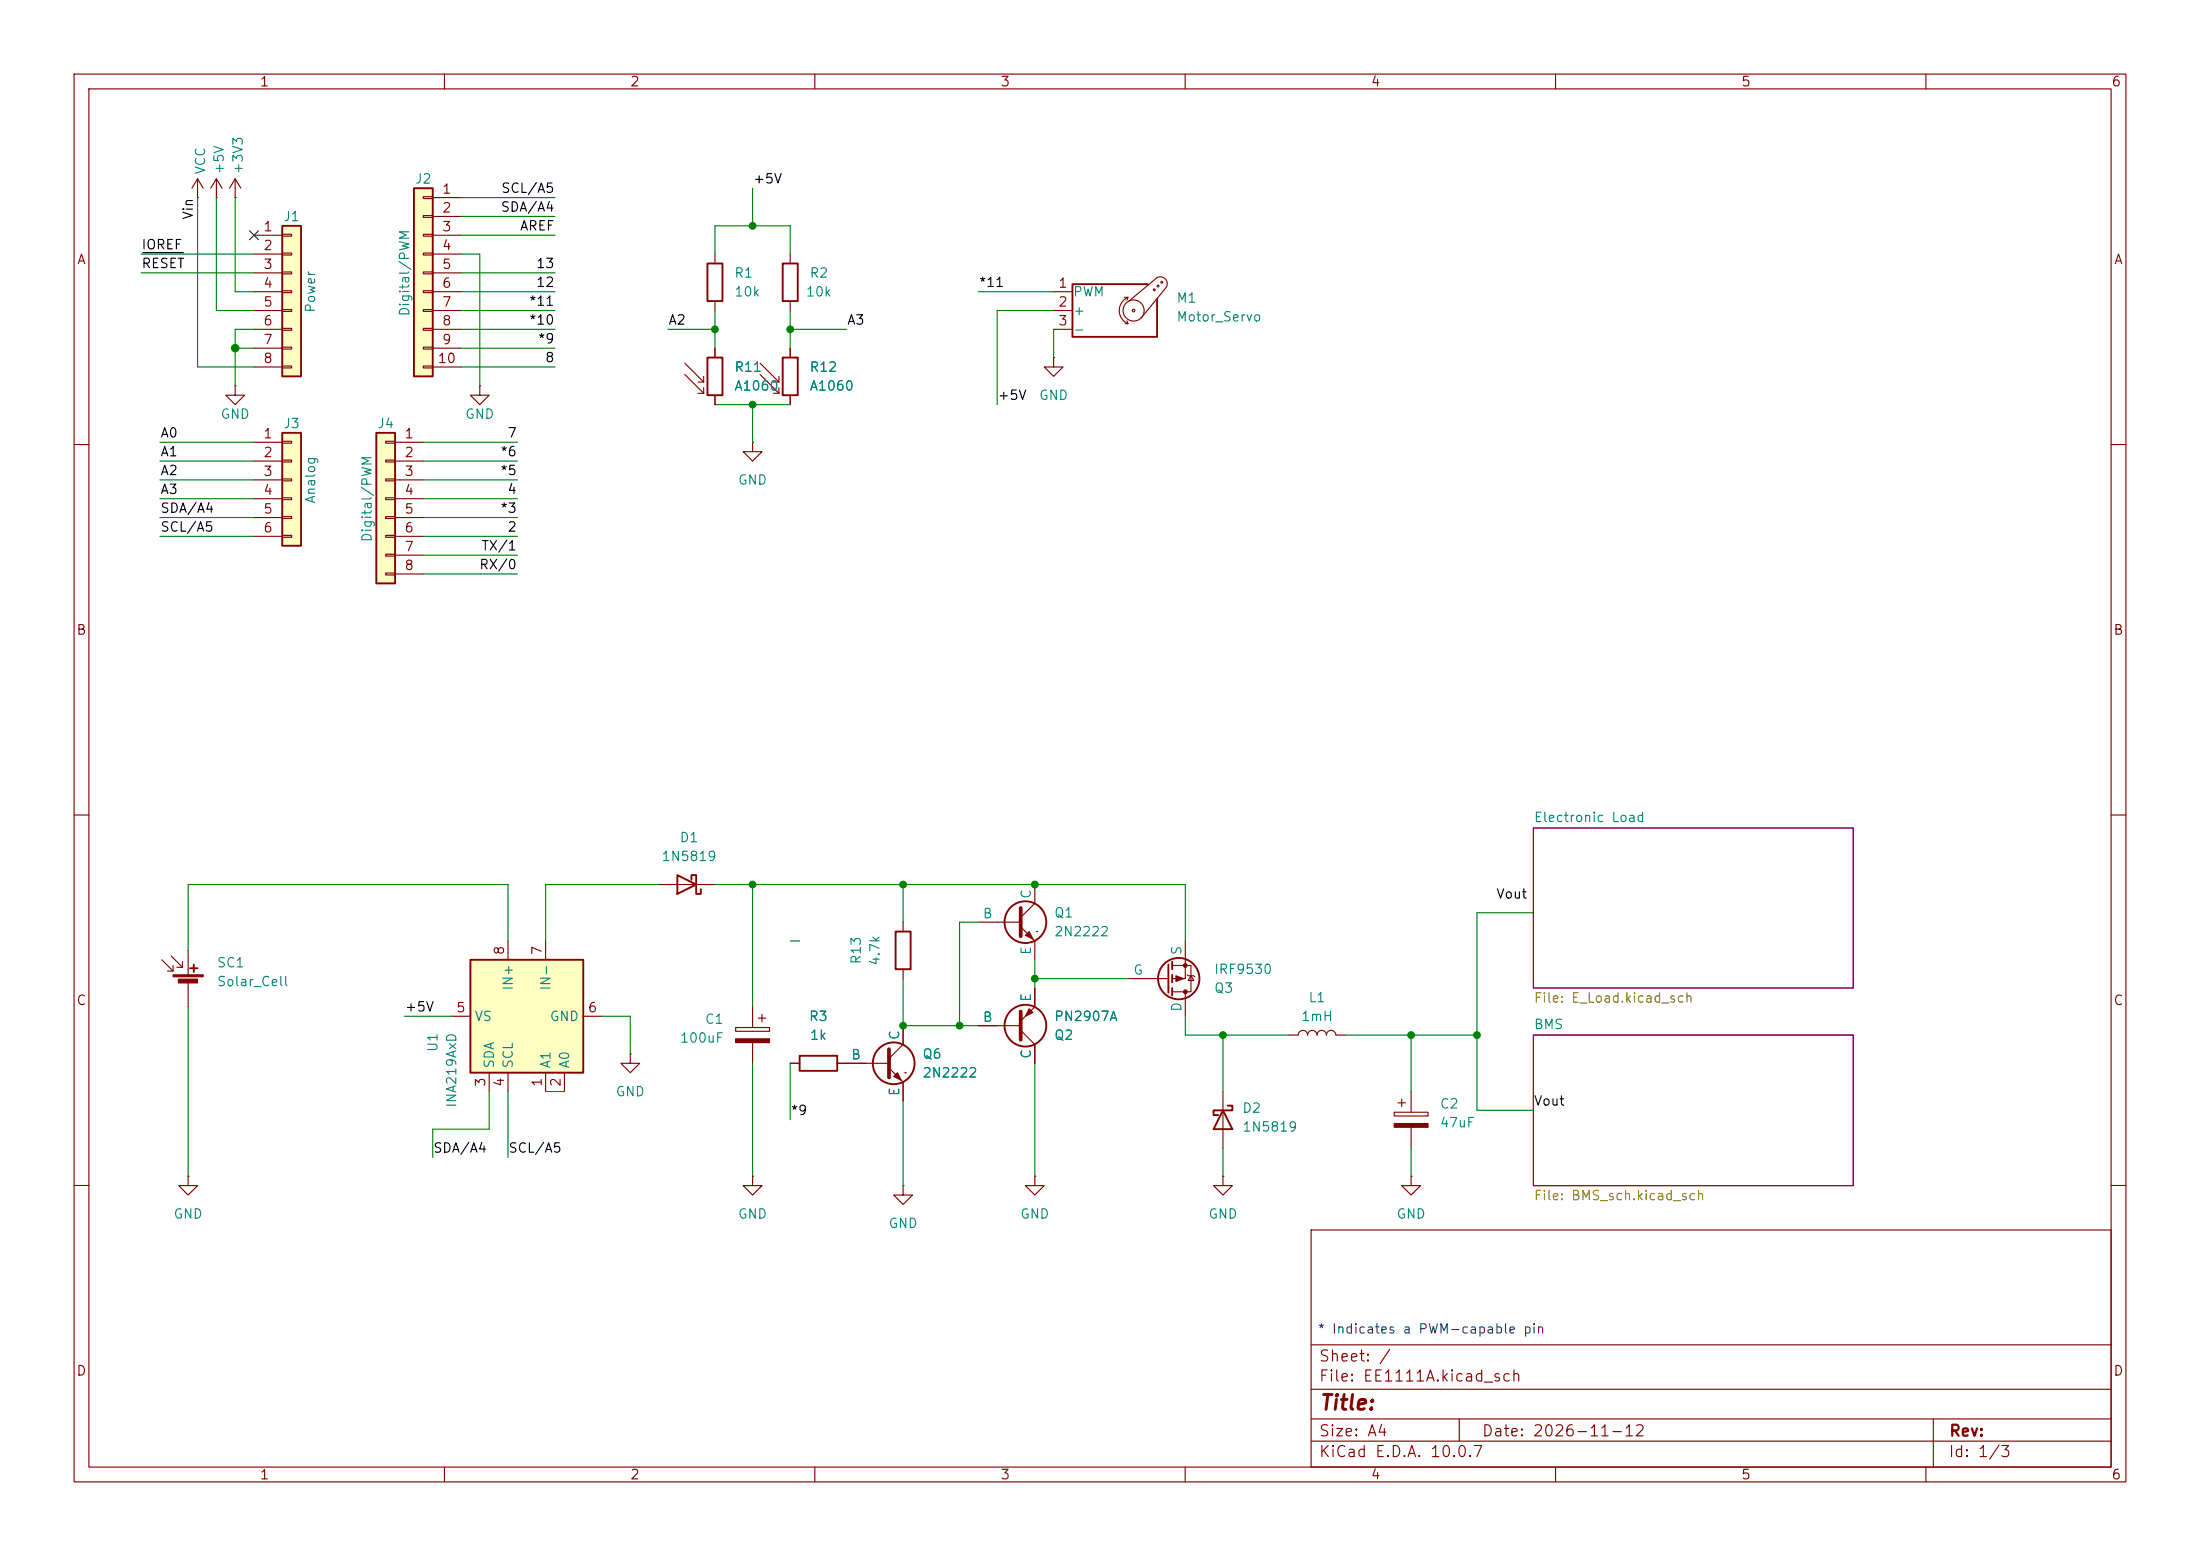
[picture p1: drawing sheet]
<svg xmlns="http://www.w3.org/2000/svg" width="297mm" height="210mm" viewBox="0 0 297 210" stroke-linecap="round" stroke-linejoin="round" font-family="sans-serif">
<g fill="none" stroke="#840000" stroke-width=".15">
<path d="M10 10h277v190h-277zM12 12h273v186h-273zM60 10v2M110 10v2M160 10v2M210 10v2M260 10v2M26.7 26.7h.1M26.7 24.1l-.8 1.3M26.7 24.1l.7 1.3M26.7 24.1v2.6M29.2 26.7h.1"/>
<path d="M29.2 24.1l-.8 1.3M29.2 24.1l.8 1.3M29.2 24.1v2.6M31.7 52.1v1.2h1.3l-1.3 1.3-1.2-1.3h1.2M31.7 52.1h.1M92.5 49l2.5 2.6M92.5 50.5l2.5 2.6M94.2 51.6h.8M94.2 53.1h.8M95 50.8v.8M95 52.3v.8M96.5 47v1.3"/>
<path d="M96.5 53.3v1.3M101.6 59.7v1.3h1.3l-1.3 1.2-1.3-1.2h1.3M101.6 59.7h.1M10 60h2M285 60h2M10 110h2M139.7 119.4v2.5l-1.9 1.9M285 110h2M21.8 129.5l1.6 1.6M23.1 129l1.5 1.6M23.4 130.3v.8h-.8M24.6 129.8v.8h-.7"/>
<path d="M25.4 128.3v3.3M25.4 132.6v3.3M99.3 138.7h4.6v.5h-4.6zM101.6 135.9v2.8M102.4 137.4h1M102.9 136.9v1M121.9 138.4v2.6l-1.9 1.9M121.9 124.5v1.2M121.9 130.8v1.3M132.1 124.5h5.7M132.1 138.4h5.7M137.8 125.1l1.9 1.9v2.5"/>
<path d="M137.8 139.1l1.9 1.9v2.5M139.7 133.4v2.5l-1.9 1.9M140 125.7h.1M152.4 132.1h5.3M158.2 130.3h2.6v3.6h-2.6M160 127v5.1h-1.8M160 133.9v3.3M160.3 131.6l.1 .1h.8l.1 .1M160.8 131.7l.4 .6h-.8zM25.4 158.8v1.2h1.3l-1.3 1.3-1.3-1.3h1.3M25.4 158.8h.1M85.1 142.2v1.3h1.3l-1.3 1.3-1.3-1.3h1.3"/>
<path d="M85.1 142.2h.1M101.6 158.8v1.2h1.3l-1.3 1.3-1.3-1.3h1.3M101.6 158.8h.1M101.6 140.7v2.8M106.7 143.5h1.2M113 143.5h7M120 144.1l1.9 2v2.5M122.2 144.8h.1M165.1 158.8v1.2h1.3l-1.3 1.3-1.3-1.3h1.3M165.1 158.8h.1M165.1 147.3v7.6M188.2 150.1h4.6v.5h-4.6z"/>
<path d="M188.7 148.8h1M189.2 148.3v1.1M190.5 147.3v2.8M190.5 152.1v2.8M10 160h2M177 166h108v32h-108zM285 160h2M60 198v2M110 198v2M160 198v2M177 194.5h108M177 191.5h108"/>
<path d="M177 187.5h108M177 181.5h108M197 191.5v3M210 198v2M260 198v2M261 191.5v6.5"/>
</g>
<path d="M207 111.8h43.2v21.6h-43.2zM207 139.7h43.2v20.3h-43.2z" fill="none" stroke="#840084" stroke-width=".15"/>
<g fill="none" stroke="#840000" stroke-width=".25">
<path d="M95.5 48.3h2v5h-2zM25.7 130.7h1M26.2 130.2v1M120.9 125.7h2v5.1h-2zM157.7 130.2v3.8M158.2 129.8v1M158.2 131.6v1M158.2 133.4v1M107.9 142.5h5.1v2h-5.1zM165.1 149.9l1.3 2.5h-2.6zM165.7 149.2h.7v.7h-2.6v.6h.7"/>
<circle cx="138.4" cy="124.5" r="2.82"/>
<circle cx="138.4" cy="138.4" r="2.82"/>
<circle cx="159.1" cy="132.1" r="2.79"/>
<circle cx="120.6" cy="143.5" r="2.82"/>
</g>
<g fill="#840000" stroke="#840000" stroke-width=".15">
<path d="M188.2 151.6h4.6v.5h-4.6z"/>
<path d="M99.3 140.2h4.6v.5h-4.6z"/>
<path d="M158.7 131.7l1.1 .4-1.1 .4z"/>
<path d="M138.4 126.2l.5-.5 .5 1z"/>
<path d="M138.9 136.1l.5 .6-1 .5z"/>
<path d="M23.4 131.6h4v.2h-4z"/>
<path d="M24.1 132.2h2.6v.5h-2.6z"/>
<path d="M120.6 145.3l.6-.5 .5 1z"/>
<circle cx="160" cy="133.9" r=".25"/>
<circle cx="160" cy="130.3" r=".25"/>
</g>
<path d="M137.8 122.6v3.8M137.8 136.5v3.8M120 141.6v3.8" fill="none" stroke="#840000" stroke-width=".51"/>
<path d="M50.8 58.4h2.5v20.3h-2.5z" fill="#ffffc2"/>
<path d="M50.8 58.4h2.5v20.3h-2.5z" fill="none" stroke="#840000" stroke-width=".25"/>
<g fill="none" stroke="#840000" stroke-width=".15">
<path d="M52.1 59.6h1.2v.2h-1.2zM53.3 59.7h3.8M52.1 62.1h1.2v.3h-1.2zM52.1 64.6h1.2v.3h-1.2zM52.1 67.2h1.2v.2h-1.2zM52.1 69.7h1.2v.3h-1.2zM52.1 72.3h1.2v.2h-1.2zM52.1 74.8h1.2v.3h-1.2zM52.1 77.3h1.2v.3h-1.2zM53.3 62.2h3.8M53.3 64.8h3.8M53.3 67.3h3.8"/>
<path d="M53.3 69.9h3.8M53.3 72.4h3.8M53.3 74.9h3.8M53.3 77.5h3.8"/>
</g>
<path d="M38.1 58.4h2.5v15.3h-2.5z" fill="#ffffc2"/>
<path d="M95.5 35.6h2v5h-2zM38.1 58.4h2.5v15.3h-2.5z" fill="none" stroke="#840000" stroke-width=".25"/>
<g fill="none" stroke="#840000" stroke-width=".15">
<path d="M96.5 34.3v1.3M34.3 59.7h3.8M38.1 59.6h1.3v.2h-1.3zM64.8 52.1v1.2h1.2l-1.2 1.3-1.3-1.3h1.3M64.8 52.1h.1M96.5 40.6v1.3M34.3 62.2h3.8M34.3 64.8h3.8M34.3 67.3h3.8M34.3 69.9h3.8M34.3 72.4h3.8M38.1 62.1h1.3v.3h-1.3z"/>
<path d="M38.1 64.6h1.3v.3h-1.3zM38.1 67.2h1.3v.2h-1.3zM38.1 69.7h1.3v.3h-1.3zM38.1 72.3h1.3v.2h-1.3zM174 139.7h1.3a.64 .64 0 0 1 .6-.6 .64 .64 0 0 1 .6 .6 .64 .64 0 0 1 .7-.6 .64 .64 0 0 1 .6 .6 .64 .64 0 0 1 .6-.6 .64 .64 0 0 1 .7 .6 .64 .64 0 0 1 .6-.6 .64 .64 0 0 1 .6 .6h1.3"/>
</g>
<path d="M38.1 30.5h2.5v20.3h-2.5z" fill="#ffffc2"/>
<path d="M38.1 30.5h2.5v20.3h-2.5z" fill="none" stroke="#840000" stroke-width=".25"/>
<g fill="none" stroke="#840000" stroke-width=".15">
<path d="M34.3 31.8h3.8M34.3 34.3h3.8M34.3 36.8h3.8M34.3 39.4h3.8M38.1 31.6h1.3v.3h-1.3zM38.1 34.2h1.3v.2h-1.3zM38.1 36.7h1.3v.3h-1.3zM38.1 39.2h1.3v.3h-1.3zM34.3 41.9h3.8M34.3 44.5h3.8M34.3 47h3.8M34.3 49.5h3.8"/>
<path d="M38.1 41.8h1.3v.2h-1.3zM38.1 44.3h1.3v.3h-1.3zM38.1 46.9h1.3v.2h-1.3zM38.1 49.4h1.3v.3h-1.3z"/>
</g>
<path d="M55.9 25.4h2.5v25.4h-2.5z" fill="#ffffc2"/>
<path d="M55.9 25.4h2.5v25.4h-2.5zM105.7 35.6h2v5h-2zM154.9 38.4h-10.1v7.1h11.4v-5.1M105.7 48.3h2v5h-2zM91.4 118.1l2.6 1.3-2.6 1.3zM93.3 118.7v-.6h.7v2.6h.6v-.7" fill="none" stroke="#840000" stroke-width=".25"/>
<g fill="none" stroke="#840000" stroke-width=".15">
<path d="M31.7 26.7h.1M31.7 24.1l-.7 1.3M31.7 24.1l.8 1.3M31.7 24.1v2.6M57.1 26.5h1.3v.3h-1.3zM57.1 29.1h1.3v.2h-1.3zM57.1 31.6h1.3v.3h-1.3zM57.1 34.2h1.3v.2h-1.3zM57.1 36.7h1.3v.3h-1.3zM57.1 39.2h1.3v.3h-1.3zM58.4 26.7h3.8M58.4 29.2h3.8"/>
<path d="M58.4 31.8h3.8M58.4 34.3h3.8M58.4 36.8h3.8M58.4 39.4h3.8M106.7 34.3v1.3M142.2 39.4h2.6M57.1 41.8h1.3v.2h-1.3zM57.1 44.3h1.3v.3h-1.3zM57.1 46.9h1.3v.2h-1.3zM57.1 49.4h1.3v.3h-1.3zM58.4 41.9h3.8M58.4 44.5h3.8"/>
<path d="M58.4 47h3.8M58.4 49.5h3.8M102.6 49l2.6 2.6M102.6 50.5l2.6 2.6M104.4 51.6h.8M104.4 53.1h.8M105.2 50.8v.8M105.2 52.3v.8M106.7 40.6v1.3M106.7 47v1.3M106.7 53.3v1.3M142.2 48.3v1.2h1.3l-1.3 1.3-1.2-1.3h1.2"/>
<path d="M142.2 48.3h.1M142.2 41.9h2.6M142.2 44.5h2.6M151.8 40.1h.5M151.9 43.7h.4M152.1 43.3l.2 .4M152.3 40.1a1.94 1.94 0 0 0-1.2 1.8 1.94 1.94 0 0 0 1.2 1.8M152.3 40.1l-.2 .4M152.4 40.6l3.8-3.1a.94 .94 0 0 1 1.1 .1 .94 .94 0 0 1 .2 1.1l-3.4 4.2M88.9 119.4h7.6M139.7 158.8v1.2h1.3l-1.3 1.3-1.3-1.3h1.3M139.7 158.8h.1"/>
<path d="M190.5 158.8v1.2h1.3l-1.3 1.3-1.3-1.3h1.3M190.5 158.8h.1M121.9 160v1.3h1.3l-1.3 1.3-1.3-1.3h1.3M121.9 160h.1"/>
<circle cx="155.8" cy="39.1" r=".13"/>
<circle cx="156.3" cy="38.6" r=".13"/>
<circle cx="156.8" cy="38.1" r=".13"/>
<circle cx="153" cy="41.9" r=".18"/>
<circle cx="153" cy="41.9" r="1.42"/>
</g>
<path d="M63.5 129.5h15.2v15.3h-15.2z" fill="#ffffc2"/>
<path d="M63.5 129.5h15.2v15.3h-15.2z" fill="none" stroke="#840000" stroke-width=".25"/>
<g fill="none" stroke="#840000" stroke-width=".15">
<path d="M96.5 47v1.3M96.5 53.3v1.3M106.7 47v1.3M106.7 53.3v1.3M61 137.2h2.5M68.6 127v2.5M73.7 127v2.5M78.7 137.2h2.6M121.9 138.4v2.6M132.1 138.4h2.5M139.7 133.4v2.5M66 144.8v2.5"/>
<path d="M68.6 144.8v2.5M73.7 144.8v2.5M76.2 144.8v2.5M106.7 143.5h1.2M113 143.5h3.8M121.9 146.1v2.5M139.7 141v2.5"/>
</g>
<path d="M19.3 34.1h5.5" fill="none" stroke="#000" stroke-width=".15"/>
<g fill="none" stroke="#008400" stroke-width=".15">
<path d="M19 36.8h15.3M19 34.3h15.3M26.7 26.7v22.8h7.6M29.2 26.7v15.2h5.1M31.7 26.7v12.7h2.6M62.2 39.4h12.7M62.2 36.8h12.7M62.2 34.3h2.6v17.8M62.2 26.7h12.7M62.2 29.2h12.7M62.2 31.8h12.7M96.5 34.3v-3.8h10.2v3.8"/>
<path d="M101.6 25.4v5.1M132.1 39.4h10.1M21.6 59.7h12.7M31.7 47h2.6M34.3 44.5h-2.6v7.6M57.1 59.7h12.7M62.2 41.9h12.7M62.2 47h12.7M62.2 44.5h12.7M62.2 49.5h12.7M90.2 44.5h6.3M96.5 54.6h10.2"/>
<path d="M96.5 41.9v5.1M101.6 54.6v5.1M106.7 41.9v5.1M106.7 44.5h7.6M142.2 41.9h-7.6v12.7M142.2 44.5v3.8M21.6 64.8h12.7M21.6 62.2h12.7M21.6 72.4h12.7M21.6 67.3h12.7M21.6 69.9h12.7M57.1 64.8h12.7"/>
<path d="M57.1 62.2h12.7M57.1 72.4h12.7M57.1 67.3h12.7M57.1 69.9h12.7M57.1 77.5h12.7M57.1 74.9h12.7M88.9 119.4h-15.2v7.6M96.5 119.4h63.5v7.6M101.6 119.4v16.5M121.9 119.4v5.1M25.4 135.9v22.9M54.6 137.2h6.4"/>
<path d="M68.6 127v-7.6h-43.2v8.9M81.3 137.2h3.8v5M106.7 127h1.2M121.9 132.1v6.3h10.2M132.1 124.5h-2.6v13.9M139.7 132.1h12.7M139.7 129.5v3.9M160 137.2v2.5h14M165.1 139.7v7.6M181.6 139.7h17.8M190.5 139.7v7.6M207 123.2h-7.6v26.7h7.6"/>
<path d="M66 147.3v5.1h-7.6v3.8M68.6 147.3v8.9M73.7 147.3h2.5M101.6 143.5v15.3M106.7 143.5v7.6M121.9 148.6v11.4M139.7 143.5v15.3M165.1 154.9v3.9M190.5 154.9v3.9"/>
</g>
<path d="M33.7 31.1l1.2 1.3M34.9 31.1l-1.2 1.3" fill="none" stroke="#000084" stroke-width=".15"/>
<g fill="#008400" stroke="#008400" stroke-width=".14">
<circle cx="199.4" cy="139.7" r=".46"/>
<circle cx="129.5" cy="138.4" r=".46"/>
<circle cx="165.1" cy="139.7" r=".46"/>
<circle cx="190.5" cy="139.7" r=".46"/>
<circle cx="121.9" cy="138.4" r=".46"/>
<circle cx="121.9" cy="119.4" r=".46"/>
<circle cx="101.6" cy="54.6" r=".46"/>
<circle cx="101.6" cy="119.4" r=".46"/>
<circle cx="31.8" cy="47" r=".51"/>
<circle cx="106.7" cy="44.5" r=".46"/>
<circle cx="101.6" cy="30.5" r=".46"/>
<circle cx="96.5" cy="44.5" r=".46"/>
<circle cx="139.7" cy="132.1" r=".46"/>
<circle cx="139.7" cy="119.4" r=".46"/>
</g>
<text font-size="2" fill="#840000" x="178" y="190.8">Title:</text>
<g font-size="1.5" fill="#840000">
<text x="178" y="184.1">Sheet: /</text>
<text x="178" y="186.8">File: EE1111A.kicad_sch</text>
<text x="178" y="197">KiCad E.D.A. 10.0.7</text>
<text x="178" y="194.2">Size: A4</text>
<text x="200" y="194.2">Date: 2026-11-12</text>
<text x="263" y="197">Id: 1/3</text>
<text x="263" y="194.2">Rev:</text>
</g>
<g font-size="1.3" fill="#840000">
<text x="35" y="12">1</text>
<text x="85" y="12">2</text>
<text x="135" y="12">3</text>
<text x="185" y="12">4</text>
<text x="235" y="12">5</text>
<text x="285" y="12">6</text>
<text x="59.6" y="26.5">1</text>
<text x="59.6" y="29">2</text>
<text x="10.3" y="36">A</text>
<text x="35.5" y="31.5">1</text>
<text x="35.5" y="34.1">2</text>
<text x="59.6" y="31.5">3</text>
<text x="59.6" y="34.1">4</text>
<text x="285.3" y="36">A</text>
<text x="35.5" y="36.6">3</text>
<text x="35.5" y="39.2">4</text>
<text x="35.5" y="41.7">5</text>
<text x="59.6" y="36.6">5</text>
<text x="59.6" y="39.2">6</text>
<text x="59.6" y="41.7">7</text>
<text x="142.8" y="39.2">1</text>
<text x="142.8" y="41.7">2</text>
<text x="35.5" y="44.2">6</text>
<text x="35.5" y="46.8">7</text>
<text x="59.6" y="44.2">8</text>
<text x="59.6" y="46.8">9</text>
<text x="142.8" y="44.2">3</text>
<text x="35.5" y="49.3">8</text>
<text x="59" y="49.3">10</text>
<text x="35.5" y="59.5">1</text>
<text x="54.5" y="59.5">1</text>
<text x="35.5" y="62">2</text>
<text x="35.5" y="64.6">3</text>
<text x="54.5" y="62">2</text>
<text x="54.5" y="64.6">3</text>
<text x="35.5" y="67.1">4</text>
<text x="35.5" y="69.6">5</text>
<text x="54.5" y="67.1">4</text>
<text x="54.5" y="69.6">5</text>
<text x="35.5" y="72.2">6</text>
<text x="54.5" y="72.2">6</text>
<text x="54.5" y="74.7">7</text>
<text x="54.5" y="77.3">8</text>
<text x="10.2" y="86">B</text>
<text x="285.2" y="86">B</text>
<text x="68.4" y="129" transform="rotate(-90 68.4 129)">8</text>
<text x="73.4" y="129" transform="rotate(-90 73.4 129)">7</text>
<text x="10.2" y="136">C</text>
<text x="61.5" y="136.9">5</text>
<text x="79.3" y="136.9">6</text>
<text x="285.2" y="136">C</text>
<text x="65.8" y="146.8" transform="rotate(-90 65.8 146.8)">3</text>
<text x="68.4" y="146.8" transform="rotate(-90 68.4 146.8)">4</text>
<text x="73.4" y="146.8" transform="rotate(-90 73.4 146.8)">1</text>
<text x="76" y="146.8" transform="rotate(-90 76 146.8)">2</text>
<text x="10.2" y="186">D</text>
<text x="285.2" y="186">D</text>
<text x="35" y="200">1</text>
<text x="85" y="200">2</text>
<text x="135" y="200">3</text>
<text x="185" y="200">4</text>
<text x="235" y="200">5</text>
<text x="285" y="200">6</text>
</g>
<g font-size="1.3" fill="#008484">
<text x="28" y="23.6" transform="rotate(-90 28 23.6)">VCC</text>
<text x="30.5" y="23.6" transform="rotate(-90 30.5 23.6)">+5V</text>
<text x="33.1" y="23.6" transform="rotate(-90 33.1 23.6)">+3V3</text>
<text x="55.9" y="25.1">J2</text>
<text x="38.2" y="30.2">J1</text>
<text x="99" y="37.8">R1</text>
<text x="99" y="40.3">10k</text>
<text x="108.7" y="40.3">10k</text>
<text x="109.2" y="37.8">R2</text>
<text x="144.8" y="40.3">PWM</text>
<text x="158.7" y="41.2">M1</text>
<text x="42.9" y="42.3" transform="rotate(-90 42.9 42.3)">Power</text>
<text x="55.6" y="42.8" transform="rotate(-90 55.6 42.8)">Digital/PWM</text>
<text x="144.8" y="42.9">+</text>
<text x="144.8" y="45.4">-</text>
<text x="158.7" y="43.7">Motor_Servo</text>
<text x="99" y="50.5">R11</text>
<text x="99" y="53">A1060</text>
<text x="109.2" y="50.5">R12</text>
<text x="109.2" y="53">A1060</text>
<text x="29.7" y="56.8">GND</text>
<text x="38.2" y="58.1">J3</text>
<text x="50.9" y="58.1">J4</text>
<text x="62.7" y="56.8">GND</text>
<text x="140.2" y="54.3">GND</text>
<text x="99.5" y="65.7">GND</text>
<text x="42.9" y="68.1" transform="rotate(-90 42.9 68.1)">Analog</text>
<text x="50.5" y="73.3" transform="rotate(-90 50.5 73.3)">Digital/PWM</text>
<text x="91.7" y="114">D1</text>
<text x="207" y="111.3">Electronic Load</text>
<text x="89.2" y="116.5">1N5819</text>
<text x="132.6" y="124.2">B</text>
<text x="139.5" y="121.4" transform="rotate(-90 139.5 121.4)">C</text>
<text x="142.2" y="124.2">Q1</text>
<text x="29.2" y="130.9">SC1</text>
<text x="116.5" y="130.2" transform="rotate(-90 116.5 130.2)">R13</text>
<text x="119.1" y="130.4" transform="rotate(-90 119.1 130.4)">4.7k</text>
<text x="139.5" y="129" transform="rotate(-90 139.5 129)">E</text>
<text x="142.2" y="126.7">2N2222</text>
<text x="152.9" y="131.9">G</text>
<text x="159.8" y="129" transform="rotate(-90 159.8 129)">S</text>
<text x="163.8" y="131.8">IRF9530</text>
<text x="29.2" y="133.4">Solar_Cell</text>
<text x="69.5" y="133.8" transform="rotate(-90 69.5 133.8)">IN+</text>
<text x="74.6" y="133.8" transform="rotate(-90 74.6 133.8)">IN-</text>
<text x="139.5" y="135.3" transform="rotate(-90 139.5 135.3)">E</text>
<text x="159.8" y="136.7" transform="rotate(-90 159.8 136.7)">D</text>
<text x="163.8" y="134.3">Q3</text>
<text x="176.6" y="135.6">L1</text>
<text x="59.4" y="142.1" transform="rotate(-90 59.4 142.1)">U1</text>
<text x="64" y="138.1">VS</text>
<text x="74.1" y="138.1">GND</text>
<text x="91.7" y="141">100uF</text>
<text x="95.1" y="138.5">C1</text>
<text x="109.1" y="138.1">R3</text>
<text x="109.2" y="140.7">1k</text>
<text x="114.8" y="143.3">B</text>
<text x="121.7" y="140.5" transform="rotate(-90 121.7 140.5)">C</text>
<text x="124.4" y="143.2">Q6</text>
<text x="132.6" y="138.2">B</text>
<text x="139.5" y="143" transform="rotate(-90 139.5 143)">C</text>
<text x="142.2" y="140.7">Q2</text>
<text x="142.2" y="138.1">PN2907A</text>
<text x="175.6" y="138.1">1mH</text>
<text x="207" y="139.2">BMS</text>
<text x="61.9" y="149.6" transform="rotate(-90 61.9 149.6)">INA219AxD</text>
<text x="67" y="144.3" transform="rotate(-90 67 144.3)">SDA</text>
<text x="69.5" y="144.3" transform="rotate(-90 69.5 144.3)">SCL</text>
<text x="74.6" y="144.3" transform="rotate(-90 74.6 144.3)">A1</text>
<text x="77.2" y="144.3" transform="rotate(-90 77.2 144.3)">A0</text>
<text x="83" y="148.3">GND</text>
<text x="121.7" y="148" transform="rotate(-90 121.7 148)">E</text>
<text x="124.4" y="145.7">2N2222</text>
<text x="194.3" y="149.9">C2</text>
<text x="167.6" y="150.5">D2</text>
<text x="167.6" y="153">1N5819</text>
<text x="194.3" y="152.5">47uF</text>
<text x="23.3" y="164.8">GND</text>
<text x="99.5" y="164.8">GND</text>
<text x="119.9" y="166.1">GND</text>
<text x="137.6" y="164.8">GND</text>
<text x="163" y="164.8">GND</text>
<text x="188.4" y="164.8">GND</text>
</g>
<g font-size="1.3">
<text x="26.4" y="29.7" transform="rotate(-90 26.4 29.7)">Vin</text>
<text x="67.5" y="28.9">SDA/A4</text>
<text x="67.6" y="26.4">SCL/A5</text>
<text x="101.6" y="25.1">+5V</text>
<text x="19" y="34">IOREF</text>
<text x="70.1" y="31.4">AREF</text>
<text x="19" y="36.5">RESET</text>
<text x="71.3" y="41.6">*11</text>
<text x="72.3" y="36.5">13</text>
<text x="72.3" y="39.1">12</text>
<text x="132.1" y="39.1">*11</text>
<text x="71.3" y="44.1">*10</text>
<text x="72.5" y="46.7">*9</text>
<text x="90.1" y="44.1">A2</text>
<text x="114.3" y="44.1">A3</text>
<text x="73.5" y="49.2">8</text>
<text x="21.6" y="59.4">A0</text>
<text x="68.4" y="59.4">7</text>
<text x="134.6" y="54.3">+5V</text>
<text x="21.6" y="64.5">A2</text>
<text x="21.6" y="61.9">A1</text>
<text x="67.4" y="61.9">*6</text>
<text x="67.4" y="64.5">*5</text>
<text x="21.6" y="67">A3</text>
<text x="21.6" y="69.5">SDA/A4</text>
<text x="67.4" y="69.5">*3</text>
<text x="68.4" y="67">4</text>
<text x="21.6" y="72.1">SCL/A5</text>
<text x="64.6" y="77.2">RX/0</text>
<text x="64.9" y="74.6">TX/1</text>
<text x="68.4" y="72.1">2</text>
<text x="201.9" y="121.6">Vout</text>
<text x="54.6" y="136.8">+5V</text>
<text x="207" y="149.5">Vout</text>
<text x="58.4" y="155.9">SDA/A4</text>
<text x="68.6" y="155.9">SCL/A5</text>
<text x="106.7" y="150.8">*9</text>
</g>
<g font-size="1.3" fill="#848400">
<text x="207" y="135.6">File: E_Load.kicad_sch</text>
<text x="207" y="162.3">File: BMS_sch.kicad_sch</text>
</g>
<text font-size="1.3" fill="#0000c2" x="177.8" y="180.3">* Indicates a PWM-capable pin</text>
</svg>
